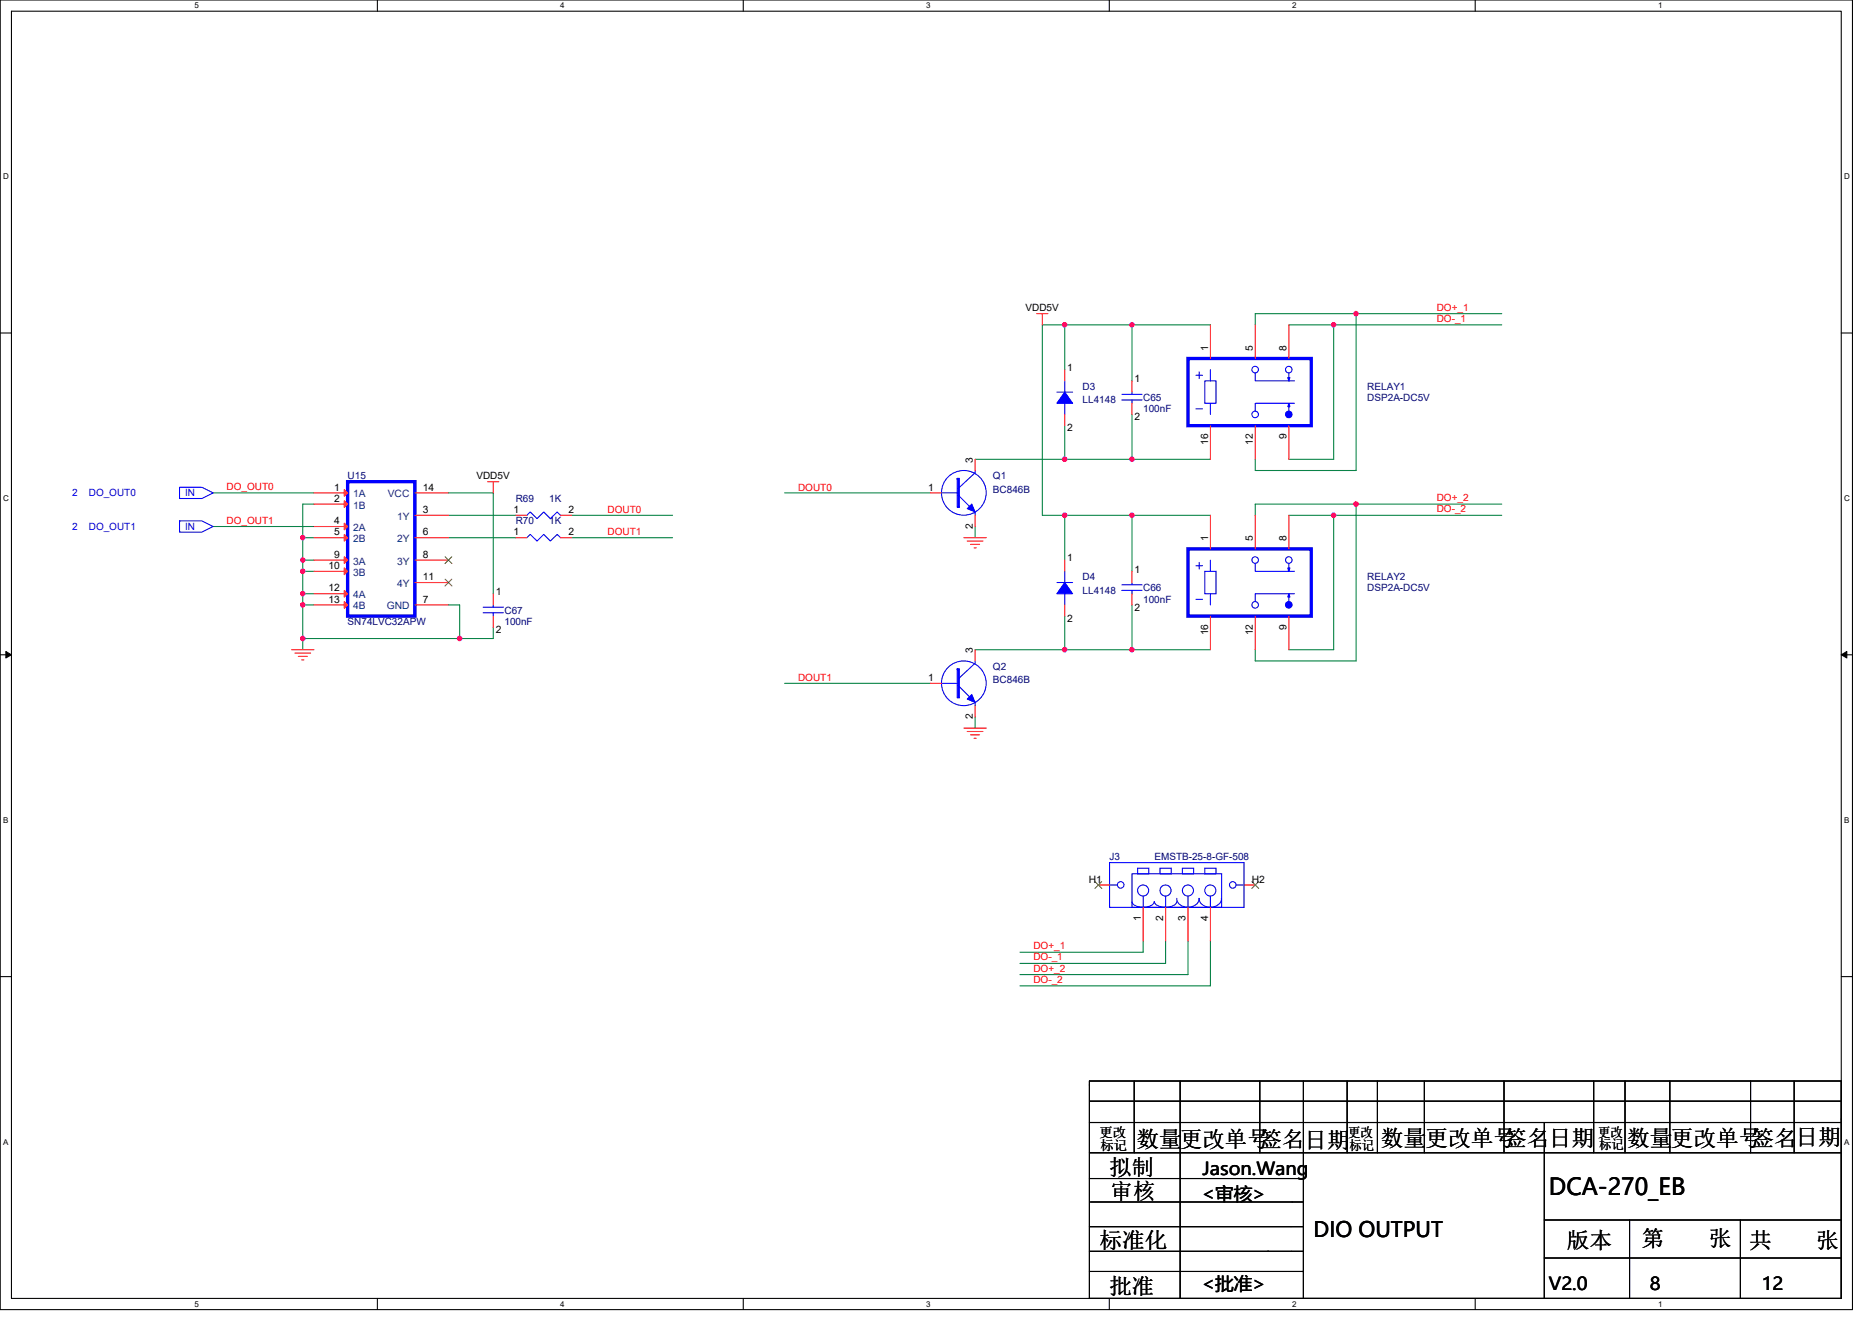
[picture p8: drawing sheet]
<svg xmlns="http://www.w3.org/2000/svg" width="297mm" height="210mm" viewBox="0 0 297 210" stroke-linecap="round" stroke-linejoin="round" font-family="sans-serif">
<path d="M0 0h293.9v207.9h-293.9zM1.8 1.8h290.4v204.3h-290.4z" fill="none" stroke="#000" stroke-width=".17"/>
<g fill="#fff">
<path d="M30.8 .2h.7v1.4h-.7z"/>
<path d="M30.8 206.3h.7v1.4h-.7z"/>
</g>
<path d="M59.9 0v1.8M59.9 206.1v1.8" fill="none" stroke="#000" stroke-width=".17"/>
<g fill="#fff">
<path d="M88.9 .2h.7v1.4h-.7z"/>
<path d="M88.9 206.3h.7v1.4h-.7z"/>
</g>
<path d="M117.9 0v1.8M117.9 206.1v1.8" fill="none" stroke="#000" stroke-width=".17"/>
<g fill="#fff">
<path d="M147 .2h.7v1.4h-.7z"/>
<path d="M147 206.3h.7v1.4h-.7z"/>
</g>
<path d="M176 0v1.8M176 206.1v1.8" fill="none" stroke="#000" stroke-width=".17"/>
<g fill="#fff">
<path d="M205 .2h.7v1.4h-.7z"/>
<path d="M205 206.3h.7v1.4h-.7z"/>
</g>
<path d="M234.1 0v1.8M234.1 206.1v1.8" fill="none" stroke="#000" stroke-width=".17"/>
<g fill="#fff">
<path d="M263.1 .2h.7v1.4h-.7z"/>
<path d="M263.1 206.3h.7v1.4h-.7z"/>
<path d="M.5 27.3h.9v1.4h-.9z"/>
<path d="M292.6 27.3h.9v1.4h-.9z"/>
<path d="M.5 78.4h.9v1.4h-.9z"/>
<path d="M292.6 78.4h.9v1.4h-.9z"/>
</g>
<path d="M0 52.9h1.8M292.2 52.9h1.7" fill="none" stroke="#000" stroke-width=".17"/>
<g fill="#fff">
<path d="M.5 129.5h.8v1.4h-.8z"/>
<path d="M292.6 129.5h.9v1.4h-.9z"/>
</g>
<path d="M0 103.9h1.8M292.2 103.9h1.7" fill="none" stroke="#000" stroke-width=".17"/>
<path d="M.9 103.4l.9 .5-.9 .5zM292.2 103.9l.8-.5v1z" fill="#000" stroke="#000" stroke-width=".16"/>
<g fill="#fff">
<path d="M.5 180.5h.8v1.4h-.8z"/>
<path d="M292.6 180.5h.9v1.4h-.9z"/>
</g>
<g fill="none" stroke="#000" stroke-width=".17">
<path d="M0 155h1.8M292.2 155h1.7M172.9 174.8h119.3M172.9 178.2h119.3M172.9 171.6h119.3v34.5h-119.3zM180 171.6v11.4M187.3 171.6v34.5M199.9 171.6v11.4M206.8 171.6v34.5M213.8 171.6v11.4M218.6 171.6v11.4M226 171.6v11.4"/>
<path d="M238.7 171.6v11.4M245 178.2v27.9M252.9 171.6v11.4M257.8 171.6v11.4M265 171.6v11.4M277.8 171.6v11.4M284.7 171.6v11.4M172.9 183h119.3M172.9 198.6h28.4M206.8 190.8h-33.8M206.8 187h-33.9M206.8 194.7h-33.9"/>
<path d="M206.8 198.6h-5.7M245 193.6h47.2M245 199.7h47.2M258.6 193.6v12.5M276.2 193.6v12.5M206.8 201.8h-33.9"/>
</g>
<g fill="none" stroke="#008040" stroke-width=".17">
<path d="M168.9 51.6h10.7M168.9 51.6h-3.5v30.2h3.5M168.9 51.6v7.1M179.6 51.6h12.5M179.6 51.6v8.9M204.5 51.6h7.1M211.6 51.6h26.7M211.6 51.6v21.3h-7.1M215.2 49.8v24.9h-16v-1.8M215.2 49.8h23.1M215.2 49.8h-16v1.8M33.8 78.2h16"/>
<path d="M71.2 78.2h7.1v16M124.5 78.2h23.1M154.7 72.9h14.2M168.9 67.6v5.3h10.7M179.6 65.8v7.1M179.6 72.9h12.5M33.8 83.6h16M48 96h1.8M48 96v5.3M49.8 80h-1.8v5.3M49.8 85.3h-1.8v3.6M49.8 90.7h-1.8v3.5"/>
<path d="M49.8 88.9h-1.8v1.8M49.8 94.2h-1.8v1.8M71.2 81.8h10.6M71.2 85.3h10.6M71.2 96h1.7v5.3M78.3 99.6v1.7h-5.4M90.7 81.8h16M90.7 85.3h16M154.7 83.6v1.7M168.9 97.8v5.3h10.7M168.9 81.8h10.7M168.9 81.8v7.1"/>
<path d="M179.6 96v7.1M179.6 81.8v8.9M179.6 81.8h12.5M204.5 81.8h7.1M211.6 81.8h26.7M211.6 81.8v21.3h-7.1M215.2 80h-16v1.8M215.2 80v24.9h-16v-1.8M215.2 80h23.1M48 101.3v1.8M48 101.3h24.9M124.5 108.5h23.1"/>
<path d="M154.7 113.8v1.8M154.7 103.1h14.2M179.6 103.1h12.5M181.4 149.4v1.7h-19.6M185 149.4v3.5h-23.2M188.5 149.4v5.3h-26.7M192.1 149.4v7.1h-30.3"/>
</g>
<g fill="#f0f" stroke="#f0f" stroke-width=".17">
<circle cx="179.6" cy="72.9" r=".35"/>
<circle cx="179.6" cy="51.5" r=".35"/>
<circle cx="168.9" cy="81.8" r=".35"/>
<circle cx="179.6" cy="103.1" r=".35"/>
<circle cx="179.6" cy="81.8" r=".35"/>
<circle cx="211.6" cy="51.5" r=".35"/>
<circle cx="215.2" cy="49.8" r=".35"/>
<circle cx="211.6" cy="81.8" r=".35"/>
<circle cx="215.2" cy="80" r=".35"/>
<circle cx="48" cy="85.3" r=".35"/>
<circle cx="48" cy="88.9" r=".35"/>
<circle cx="48" cy="90.7" r=".35"/>
<circle cx="48" cy="94.2" r=".35"/>
<circle cx="72.9" cy="101.3" r=".35"/>
<circle cx="48" cy="101.3" r=".35"/>
<circle cx="168.9" cy="51.5" r=".35"/>
<circle cx="168.9" cy="72.9" r=".35"/>
<circle cx="168.9" cy="103.1" r=".35"/>
<circle cx="48" cy="96" r=".35"/>
</g>
<g fill="none" stroke="#f00" stroke-width=".17">
<path d="M164.5 49.8h1.8M165.4 49.8v1.8M168.9 58.7v1.8M192.1 51.6v5.3M199.2 51.6v5.3M204.5 51.6v5.3M49.8 78.2h5.4M65.8 78.2h5.4M77.4 76.5h1.8M78.3 76.5v1.7M147.6 78.2h1.8M154.7 72.9v1.8"/>
<path d="M168.9 65.8v1.8M179.6 60.5v1.7M179.6 64v1.8M192.1 67.6v5.3M199.2 67.6v5.3M204.5 67.6v5.3M49.8 80h5.4M49.8 83.6h5.4M49.8 85.3h5.4M49.8 96h5.4M49.8 94.2h5.4M49.8 90.7h5.4"/>
<path d="M49.8 88.9h5.4M65.8 81.8h5.4M65.8 85.3h5.4M65.8 96h5.4M65.8 92.5h5.4M65.8 88.9h5.4M78.3 94.2v1.8M78.3 97.8v1.8M81.8 85.3h1.8M81.8 81.8h1.8M88.9 85.3h1.8M88.9 81.8h1.8"/>
<path d="M152.9 85.3h3.6M153.5 85.9h2.5M154 86.4h1.4M154.6 87h.3M154.7 81.8v1.8M168.9 88.9v1.8M168.9 96v1.8M179.6 90.7v1.8M179.6 94.2v1.8M192.1 97.8v5.3M192.1 81.8v5.3M199.2 81.8v5.3"/>
<path d="M199.2 97.8v5.3M204.5 81.8v5.3M204.5 97.8v5.3M46.3 103.1h3.5M46.8 103.7h2.5M47.3 104.2h1.5M47.9 104.7h.3M147.6 108.5h1.8M152.9 115.6h3.6M153.5 116.1h2.5M154 116.6h1.4M154.6 117.2h.3"/>
<path d="M154.7 112v1.8M154.7 103.1v1.8M174.3 140.5h1.8M181.4 144v5.4M185 144v5.4M188.5 144v5.4M192.1 144v5.4M197.4 140.5h1.8"/>
</g>
<g fill="none" stroke="#00f" stroke-width=".17">
<path d="M189.8 59.6h1M190.3 59v1.1M192.1 58.7v1.8M199.2 59.2v1.3h6.2M204.5 59.2v1.3M28.5 77.3h3.5l1.8 .9-1.8 .9h-3.5zM149.4 78.2h2.5M152.1 78.6l2.6 2.7v.5M154.7 74.7v.3l-2.6 2.5M167.7 62.2h2.5M168.9 64v1.8M168.9 60.5v1.7"/>
<path d="M178 63.5h3.2M178 62.6h3.2M179.6 62.2v.4M179.6 63.5v.5M189.8 64.9h1M191.2 60.5h1.8v3.5h-1.8zM192.1 64v1.8M204.5 64v1.3M205.4 64h-6.2v1.3M28.5 82.7h3.5l1.8 .9-1.8 .9h-3.5zM76.7 97.3h3.2M76.7 96.4h3.2"/>
<path d="M78.3 96v.4M78.3 97.3v.5M83.6 85.3l.5-.5 1.1 1.1 1.1-1.1 1 1.1 1.1-1.1 .5 .5M83.6 81.8l.5-.5 1.1 1 1.1-1 1 1 1.1-1 .5 .5M167.7 92.5h2.5M168.9 94.2v1.8M168.9 90.7v1.8M178 93.7h3.2M178 92.8h3.2M179.6 92.5v.3M179.6 93.7v.5M189.8 89.8h1"/>
<path d="M189.8 95.1h1M190.3 89.3v1M191.2 90.7h1.8v3.5h-1.8zM192.1 94.2v1.8M192.1 88.9v1.8M199.2 89.4v1.3h6.2M204.5 94.2v1.3M204.5 89.4v1.3M205.4 94.2h-6.2v1.3M149.4 108.5h2.5M152.1 108.8l2.6 2.7v.5M154.7 104.9v.4l-2.6 2.4"/>
<path d="M176.1 136.9h21.3v7.1h-21.3zM179.6 138.7h14.2v5.3h-14.2zM180.5 137.8h1.8v.9h-1.8zM184.1 137.8h1.7v.9h-1.7zM187.6 137.8h1.8v.9h-1.8zM191.2 137.8h1.8v.9h-1.8zM176.1 140.5h1.2M179.6 143.1a1.23 1.23 0 0 0 1.2 .9 2.59 2.59 0 0 0 2.3-.6l.1-.3M181.4 142.2v1.8M183.2 143.1a1.23 1.23 0 0 0 1.2 .9 2.59 2.59 0 0 0 2.2-.6l.1-.3M185 142.2v1.8M186.7 142.6a1.79 1.79 0 0 0 2.8 1.1 1.15 1.15 0 0 0 .7-1.1"/>
<path d="M188.5 142.2v1.8M190.3 142.6a1.79 1.79 0 0 0 2.8 1.1 1.15 1.15 0 0 0 .7-1.1M192.1 142.2v1.8M196.1 140.5h1.3"/>
<circle cx="199.2" cy="58.7" r=".52"/>
<circle cx="204.5" cy="58.7" r=".52"/>
<circle cx="152.9" cy="78.2" r="3.5"/>
<circle cx="199.2" cy="65.8" r=".52"/>
<circle cx="199.2" cy="96" r=".52"/>
<circle cx="199.2" cy="88.9" r=".52"/>
<circle cx="204.5" cy="88.9" r=".52"/>
<circle cx="152.9" cy="108.4" r="3.5"/>
<circle cx="177.8" cy="140.5" r=".52"/>
<circle cx="181.4" cy="141.3" r=".88"/>
<circle cx="184.9" cy="141.3" r=".88"/>
<circle cx="188.5" cy="141.3" r=".88"/>
<circle cx="192.1" cy="141.3" r=".88"/>
<circle cx="195.6" cy="140.5" r=".52"/>
</g>
<g fill="#00f" stroke="#00f" stroke-width=".17">
<path d="M153.5 80.7l.7-.7 .5 1.3z"/>
<path d="M153.5 111l.7-.8 .5 1.3z"/>
<path d="M151.9 75.9h.3v4.6h-.3z" fill-rule="evenodd"/>
<path d="M168.9 92.5l1.3 1.7h-2.5z" fill-rule="evenodd"/>
<path d="M151.9 106.2h.3v4.6h-.3z" fill-rule="evenodd"/>
<path d="M204.5 64l.2 .5h-.4z" fill-rule="evenodd"/>
<path d="M204.3 59.9h.4l-.2 .6z" fill-rule="evenodd"/>
<path d="M204.5 94.2l.2 .6h-.4z" fill-rule="evenodd"/>
<path d="M204.3 90.1h.4l-.2 .6z" fill-rule="evenodd"/>
<path d="M168.9 62.2l1.3 1.8h-2.5z" fill-rule="evenodd"/>
<circle cx="204.5" cy="65.8" r=".52"/>
<circle cx="204.5" cy="96" r=".52"/>
</g>
<path d="M188.5 56.9h19.6v10.7h-19.6zM55.2 76.5h10.6v21.3h-10.6zM188.5 87.1h19.6v10.7h-19.6z" fill="none" stroke="#00f" stroke-width=".53"/>
<g fill="#f00" stroke="#f00" stroke-width=".17">
<path d="M54.6 77.7l.6 .5-.6 .6z"/>
<path d="M54.6 79.5l.6 .5-.6 .5z"/>
<path d="M54.6 83l.6 .6-.6 .5z"/>
<path d="M54.6 84.8l.6 .5-.6 .6z"/>
<path d="M54.6 95.5l.6 .5-.6 .5z"/>
<path d="M54.6 93.7l.6 .5-.6 .6z"/>
<path d="M54.6 90.1l.6 .6-.6 .5z"/>
<path d="M54.6 88.4l.6 .5-.6 .5z"/>
</g>
<path d="M70.6 91.9l1.1 1.1M70.6 88.4l1.1 1.1M71.7 91.9l-1.1 1.1M71.7 88.4l-1.1 1.1M173.8 139.9l1 1.1M174.8 139.9l-1.1 1.1M198.6 139.9l1.1 1.1M199.7 139.9l-1.1 1.1" fill="none" stroke="#804000" stroke-width=".16"/>
<text font-size="3.7" x="245.8" y="189.7">DCA-270_EB</text>
<g font-size="3.5">
<text x="180.3" y="182">数量更改单号签名</text>
<text x="207" y="182.2">日期</text>
<text x="219.1" y="181.9">数量</text>
<text x="226.2" y="181.9">更改单号</text>
<text x="238.7" y="181.9">签名</text>
<text x="245.8" y="181.9">日期</text>
<text x="258.2" y="181.9">数量</text>
<text x="265.1" y="181.9">更改单号签名</text>
<text x="284.9" y="181.7">日期</text>
<text x="176.1" y="186.5">拟制</text>
<text x="176.2" y="190.2">审核</text>
<text x="260.5" y="197.7">第　　张</text>
<text x="174.5" y="198">标准化</text>
<text x="248.6" y="198">版本</text>
<text x="277.6" y="198">共　　张</text>
<text x="176.1" y="205.3">批准</text>
</g>
<text font-size="3.4" x="208.4" y="196.4">DIO OUTPUT</text>
<g font-size="2.8">
<text x="190.6" y="190.5">&lt;审核&gt;</text>
<text x="190.8" y="186.4">Jason.Wang</text>
<text x="190.6" y="204.7">&lt;批准&gt;</text>
<text x="245.8" y="204.7">V2.0</text>
<text x="261.8" y="204.7">8</text>
<text x="279.5" y="204.7">12</text>
</g>
<g font-size="2.1">
<text x="174.5" y="180.4">更改</text>
<text x="174.6" y="182.5">标记</text>
<text x="213.9" y="180.4">更改</text>
<text x="214.1" y="182.5">标记</text>
<text x="253.6" y="180.4">更改</text>
<text x="253.8" y="182.4">标记</text>
</g>
<g font-size="1.6">
<text x="162.7" y="49.4">VDD5V</text>
<text x="169.3" y="58.9">1</text>
<text x="191.7" y="55.6" transform="rotate(-90 191.7 55.6)">1</text>
<text x="198.8" y="55.6" transform="rotate(-90 198.8 55.6)">5</text>
<text x="204.1" y="55.6" transform="rotate(-90 204.1 55.6)">8</text>
<text x="180" y="60.6">1</text>
<text x="169.3" y="68.5">2</text>
<text x="180" y="66.7">2</text>
<text x="191.7" y="70.6" transform="rotate(-90 191.7 70.6)">16</text>
<text x="198.8" y="70.6" transform="rotate(-90 198.8 70.6)">12</text>
<text x="204.1" y="69.7" transform="rotate(-90 204.1 69.7)">9</text>
<text x="53" y="77.9">1</text>
<text x="67.1" y="77.9">14</text>
<text x="75.6" y="76.1">VDD5V</text>
<text x="147.3" y="77.9">1</text>
<text x="154.3" y="73.4" transform="rotate(-90 154.3 73.4)">3</text>
<text x="53" y="79.6">2</text>
<text x="53" y="83.2">4</text>
<text x="67.1" y="81.4">3</text>
<text x="81.5" y="81.4">1</text>
<text x="90.2" y="81.4">2</text>
<text x="154.3" y="83.9" transform="rotate(-90 154.3 83.9)">2</text>
<text x="53" y="85">5</text>
<text x="53" y="88.5">9</text>
<text x="67.1" y="85">6</text>
<text x="67.1" y="88.5">8</text>
<text x="81.5" y="85">1</text>
<text x="90.2" y="85">2</text>
<text x="169.3" y="89.1">1</text>
<text x="191.7" y="85.9" transform="rotate(-90 191.7 85.9)">1</text>
<text x="198.8" y="85.9" transform="rotate(-90 198.8 85.9)">5</text>
<text x="204.1" y="85.9" transform="rotate(-90 204.1 85.9)">8</text>
<text x="52.1" y="95.6">13</text>
<text x="52.1" y="93.9">12</text>
<text x="52.1" y="90.3">10</text>
<text x="67.1" y="92.1">11</text>
<text x="67.1" y="95.6">7</text>
<text x="78.7" y="94.4">1</text>
<text x="180" y="90.9">1</text>
<text x="78.7" y="100.5">2</text>
<text x="169.3" y="98.7">2</text>
<text x="180" y="96.9">2</text>
<text x="191.7" y="100.9" transform="rotate(-90 191.7 100.9)">16</text>
<text x="198.8" y="100.9" transform="rotate(-90 198.8 100.9)">12</text>
<text x="204.1" y="99.9" transform="rotate(-90 204.1 99.9)">9</text>
<text x="154.3" y="103.7" transform="rotate(-90 154.3 103.7)">3</text>
<text x="147.3" y="108.1">1</text>
<text x="154.3" y="114.2" transform="rotate(-90 154.3 114.2)">2</text>
<text x="172.8" y="140.1">H1</text>
<text x="198.6" y="140.1">H2</text>
<text x="181" y="146.2" transform="rotate(-90 181 146.2)">1</text>
<text x="184.6" y="146.2" transform="rotate(-90 184.6 146.2)">2</text>
<text x="188.1" y="146.2" transform="rotate(-90 188.1 146.2)">3</text>
<text x="191.7" y="146.2" transform="rotate(-90 191.7 146.2)">4</text>
</g>
<g font-size="1.6" fill="#f00">
<text x="228" y="51.1">DO-_1</text>
<text x="228" y="49.3">DO+_1</text>
<text x="36" y="77.8">DO_OUT0</text>
<text x="126.6" y="77.9">DOUT0</text>
<text x="36" y="83.1">DO_OUT1</text>
<text x="96.4" y="81.4">DOUT0</text>
<text x="228" y="81.3">DO-_2</text>
<text x="228" y="79.5">DO+_2</text>
<text x="96.4" y="85">DOUT1</text>
<text x="126.6" y="108.1">DOUT1</text>
<text x="164" y="150.7">DO+_1</text>
<text x="164" y="152.4">DO-_1</text>
<text x="164" y="154.2">DO+_2</text>
<text x="164" y="156">DO-_2</text>
</g>
<g font-size="1.6" fill="#000080">
<text x="171.8" y="61.9">D3</text>
<text x="171.8" y="64">LL4148</text>
<text x="181.4" y="63.6">C65</text>
<text x="181.4" y="65.4">100nF</text>
<text x="217" y="61.9">RELAY1</text>
<text x="217" y="63.6">DSP2A-DC5V</text>
<text x="55.2" y="76.1">U15</text>
<text x="157.6" y="76.1">Q1</text>
<text x="81.8" y="83.2">R70</text>
<text x="81.8" y="79.7">R69</text>
<text x="87.2" y="83.2">1K</text>
<text x="87.2" y="79.7">1K</text>
<text x="157.6" y="78.2">BC846B</text>
<text x="171.8" y="92.1">D4</text>
<text x="171.8" y="94.2">LL4148</text>
<text x="181.4" y="93.9">C66</text>
<text x="181.4" y="95.7">100nF</text>
<text x="217" y="92.1">RELAY2</text>
<text x="217" y="93.9">DSP2A-DC5V</text>
<text x="55.2" y="99.2">SN74LVC32APW</text>
<text x="80" y="97.4">C67</text>
<text x="80" y="99.2">100nF</text>
<text x="157.6" y="106.3">Q2</text>
<text x="157.6" y="108.5">BC846B</text>
<text x="176.1" y="136.5">J3</text>
<text x="183.2" y="136.5">EMSTB-25-8-GF-508</text>
</g>
<g font-size="1.6" fill="#00f">
<text x="11.4" y="78.8">2</text>
<text x="14.1" y="78.8">DO_OUT0</text>
<text x="29.4" y="78.8">IN</text>
<text x="11.4" y="84.1">2</text>
<text x="14.1" y="84.1">DO_OUT1</text>
<text x="29.4" y="84.1">IN</text>
</g>
<g font-size="1.6" fill="#004080">
<text x="56" y="79">1A</text>
<text x="56" y="80.7">1B</text>
<text x="61.5" y="79">VCC</text>
<text x="63" y="82.5">1Y</text>
<text x="56" y="84.3">2A</text>
<text x="56" y="86.1">2B</text>
<text x="56" y="89.6">3A</text>
<text x="63" y="86.1">2Y</text>
<text x="63" y="89.6">3Y</text>
<text x="56" y="95">4A</text>
<text x="56" y="91.4">3B</text>
<text x="63" y="93.2">4Y</text>
<text x="56" y="96.7">4B</text>
<text x="61.4" y="96.7">GND</text>
</g>
<g font-size="1.3">
<text x="30.8" y="1.3">5</text>
<text x="88.9" y="1.3">4</text>
<text x="147" y="1.3">3</text>
<text x="205" y="1.3">2</text>
<text x="263.1" y="1.3">1</text>
<text x=".5" y="28.4">D</text>
<text x="292.6" y="28.4">D</text>
<text x=".5" y="79.5">C</text>
<text x="292.6" y="79.5">C</text>
<text x=".5" y="130.6">B</text>
<text x="292.6" y="130.6">B</text>
<text x=".5" y="181.7">A</text>
<text x="292.6" y="181.7">A</text>
<text x="30.8" y="207.4">5</text>
<text x="88.9" y="207.4">4</text>
<text x="147" y="207.4">3</text>
<text x="205" y="207.4">2</text>
<text x="263.1" y="207.4">1</text>
</g>
</svg>
